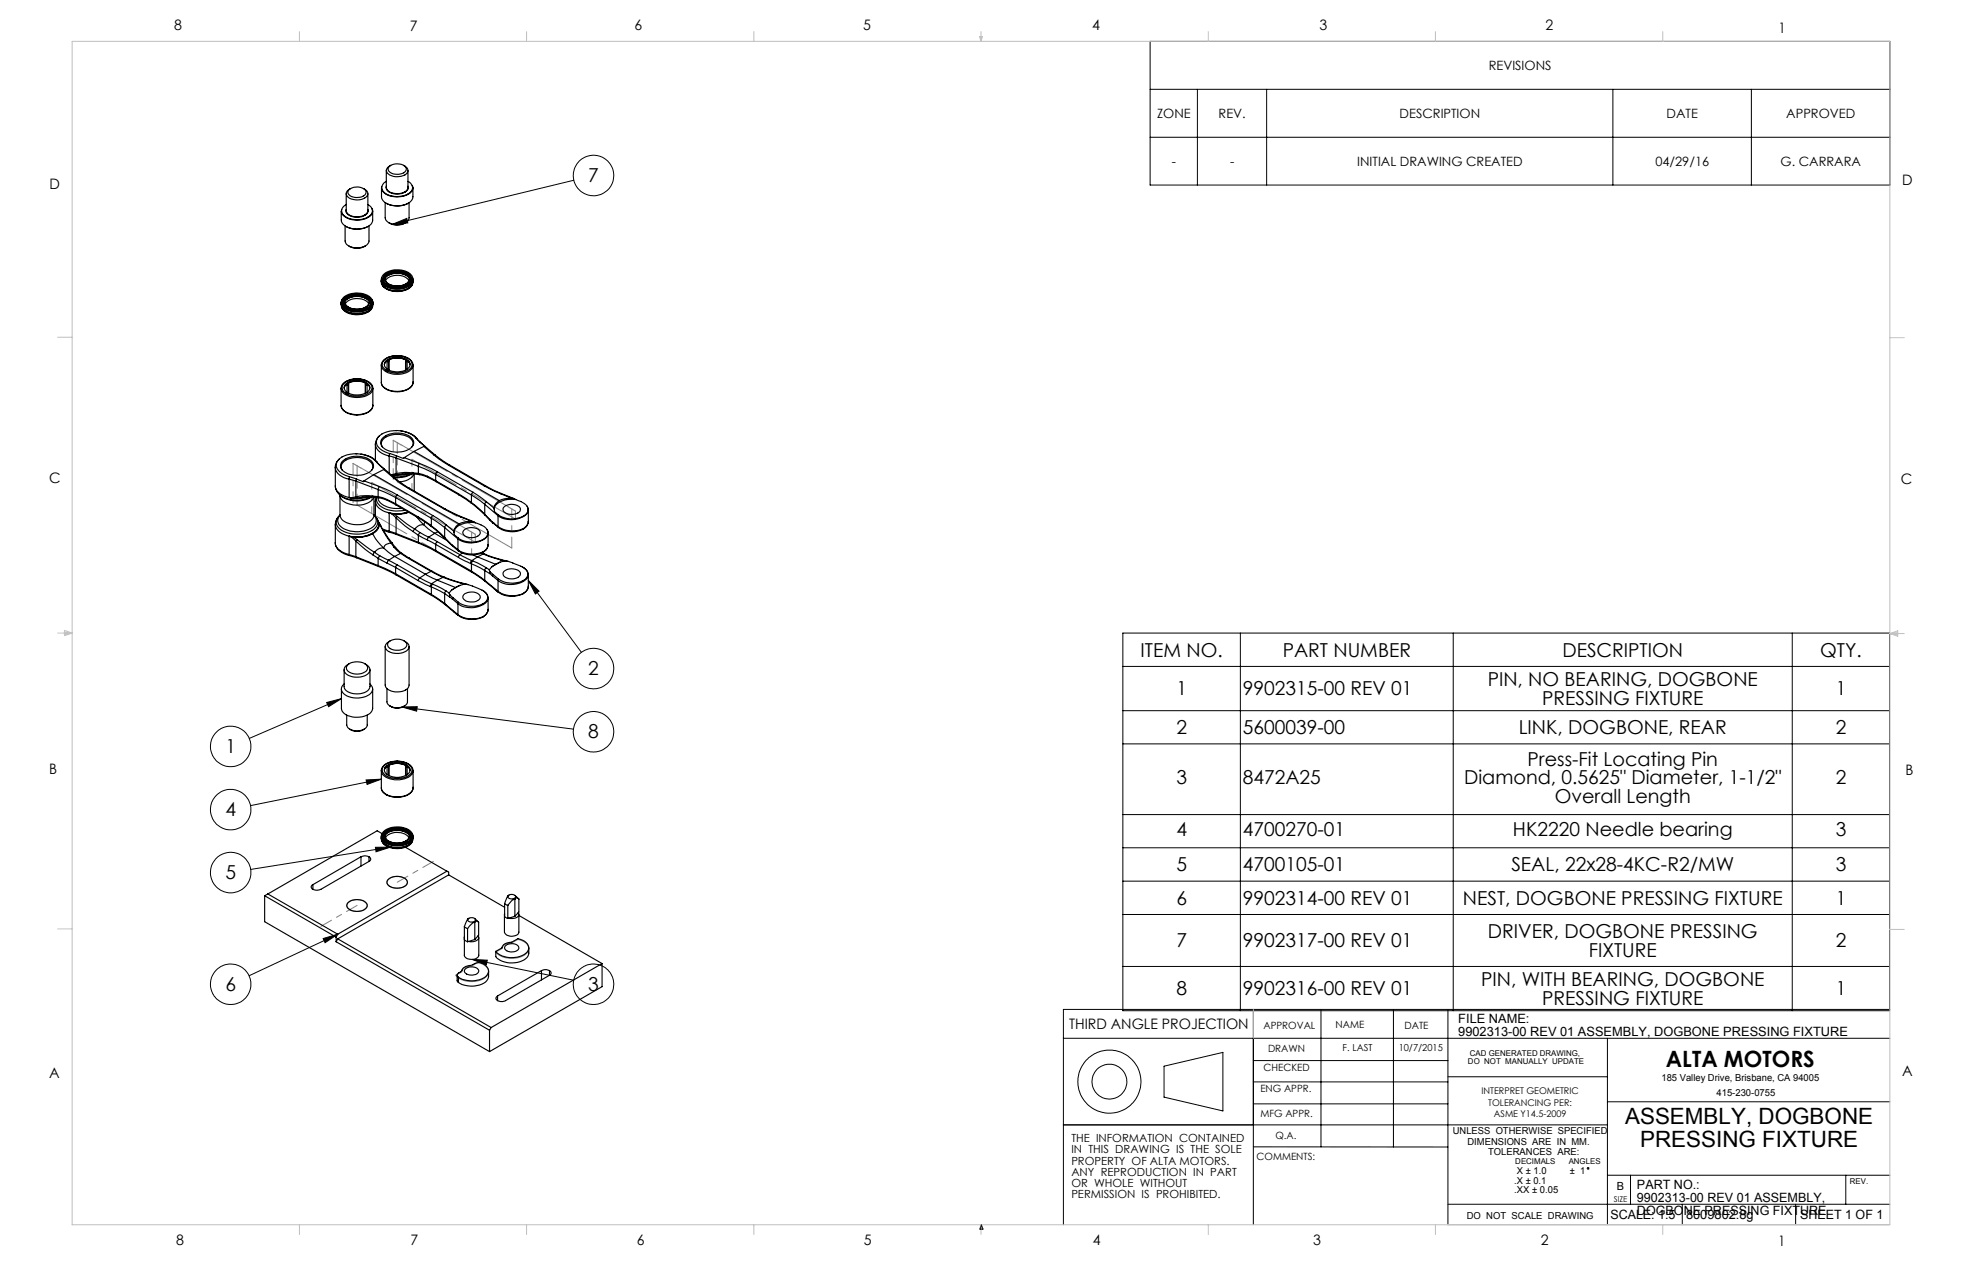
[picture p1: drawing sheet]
<svg xmlns="http://www.w3.org/2000/svg" width="432mm" height="279mm" viewBox="0 0 432 279" stroke-linecap="round" stroke-linejoin="round" font-family="sans-serif">
<g fill="none" stroke="#000" stroke-width=".22">
<path d="M253.1 9.1h162.8v31.6h-162.8zM253.1 19.6h162.8M263.5 19.6v21.1M278.8 19.6v21.1M355 19.6v21.1M385.4 19.6v21.1M126.3 39.7l-39.9 9.6M253.1 30.2h162.8M86.4 49.3l3.1-1.3 .2 1zM116.3 127.7l2.3 2.4-.8 .6zM116.3 127.7l11.7 15.8M247.1 139.3h168.8v83.1h-168.8z"/>
<path d="M273 139.3v83.1M319.8 139.3v83.1M394.4 139.3v83.1M71.9 154.6l3.2-.9-2.8 1.8zM75.1 153.7l-20.2 8.8M88.5 155.5h3.3l-.1 1zM88.5 155.5l37.7 4.9M247.1 156.4h168.8M247.1 146.6h168.8M80.6 171.6l3.3-.2-3.1 1.2zM83.9 171.4l-28.8 5.8M247.1 163.7h168.8"/>
<path d="M247.1 179.2h168.8M82.6 186.4h3.3l-3.1 1zM85.9 186.4l-30.7 4.9M247.1 186.5h168.8M247.1 193.9h168.8M71.1 206.5l3.2-1-2.8 1.9zM74.3 205.5l-19.5 9.2M103.9 211.1l3.3 .1-.2 1zM103.9 211.1l22.4 4.6M247.1 201.2h168.8M247.1 212.6h168.8M234 228.4h181.9"/>
<path d="M256.2 234.6l12.9-3.1v12.9l-12.9-3zM275.8 238h42.9M275.8 233.3h42.9M275.8 222.1v47.3M290.7 222.1v30.2M306.7 222.1v30.2M318.7 222.1v47.4M318.7 236.9h35.1M353.8 228.4v41.1M415.9 222.1h-181.9v47.4M234 247.5h119.8M275.8 252.3h42.9"/>
<path d="M275.8 242.9h42.9M353.8 258.6h62.1M353.8 242.4h62.1M358.8 258.6v6.3M406.2 258.6v6.3M318.7 264.9h97.2M370.2 264.9v4.6M395.2 264.9v4.6"/>
<circle cx="130.6" cy="38.6" r="4.5"/>
<circle cx="130.6" cy="147.1" r="4.5"/>
<circle cx="50.8" cy="178.1" r="4.5"/>
<circle cx="50.8" cy="164.2" r="4.5"/>
<circle cx="130.6" cy="161" r="4.5"/>
<circle cx="50.8" cy="192" r="4.5"/>
<circle cx="50.8" cy="216.5" r="4.5"/>
<circle cx="130.6" cy="216.5" r="4.5"/>
<circle cx="244.1" cy="238" r="3.8"/>
<circle cx="244.2" cy="238" r="6.9"/>
<circle cx="349.5" cy="257" r=".19"/>
</g>
<path d="M86.5 96.9l1.8 1M77.7 102l1.7 1M103 116.6l1.6 .9M111.8 111.5l1.6 .9M76.5 198.7a2.95 2.95 0 0 1 4.3 .3 1.6 1.6 0 0 1-1.9 1.5 2.16 2.16 0 0 1-2.6-1.3zM85.3 193.6a3.1 3.1 0 0 1 4.3 .1 1.32 1.32 0 0 1-1.5 1.6 2.47 2.47 0 0 1-2.9-1.1zM100.3 214.6l1.4-.8a1.81 1.81 0 0 1 2.1-1.3l1.4-.8a2.52 2.52 0 0 1 2.3 2.2 3.1 3.1 0 0 1-3.3 2 4.6 4.6 0 0 1-3.9-1.3zM109.1 209.4l1.4-.7a1.87 1.87 0 0 1 2.1-1.3l1.4-.7a2.53 2.53 0 0 1 2.4 2.1 3.4 3.4 0 0 1-3.9 2 4.4 4.4 0 0 1-3.4-1.4z" fill="none" stroke="#808080" stroke-width=".25"/>
<g fill="none" stroke="#c0c0c0" stroke-width=".22">
<path d="M15.9 9.1h400v260.4h-400zM65.9 6.9v2.2M115.9 6.9v2.2M165.9 6.9v2.2M215.6 8h.6l-.3 1.1zM215.7 8l.2 1.1M215.9 6.9v2.2M216 8l-.1 1.1M265.9 6.9v2.2M315.9 6.9v2.2M365.9 6.9v2.2M12.7 74.2h3.2"/>
<path d="M415.9 74.3h3.2M12.7 139.3h3.2M14.2 139.1l1.7 .2M14.2 138.7l1.7 .6-1.7 .5zM15.9 139.3l-1.7 .3M415.9 139.4h3.2M415.9 139.4l1.8-.6v1.2zM415.9 139.4l1.8 .3M417.7 139.2l-1.8 .2M12.7 204.4h3.2M415.9 204.5h3.2M275.8 222.1v6.3"/>
<path d="M65.9 269.5v2.1M115.9 269.5v2.1M165.9 269.5v2.1M215.9 269.5v2.1M215.9 269.5l.3 .8h-.6zM265.9 269.5v2.1M315.9 269.5v2.1M365.9 269.5v2.1"/>
</g>
<path d="M216 269.5l.3 .9h-.6z" fill="none" stroke="#00f" stroke-width=".25"/>
<path d="M86.5 96.8v8.7M77.7 101.9v8.7M78.6 111.1v-8.6M87.4 106v-8.6M103.8 125.7v-8.7M112.6 120.6v-8.7" fill="none" stroke="#808080" stroke-width=".22" stroke-dasharray="15.2 1.3 1.3 1.3" stroke-dashoffset="12.8"/>
<path d="M103.8 125.7l-25.2-14.6M112.6 120.6l-25.2-14.6" fill="none" stroke="#808080" stroke-width=".22" stroke-dasharray="15.2 1.3 1.3 1.3" stroke-dashoffset="2.6"/>
<path d="M104.6 117.5v1.8M113.4 112.4v1.8" fill="none" stroke="#808080" stroke-width=".22" stroke-dasharray="15.2 1.3 1.3 1.3"/>
<path d="M104.6 119.3l-22.8-13.2M113.4 114.2l-22.7-13.2" fill="none" stroke="#808080" stroke-width=".22" stroke-dasharray="15.2 1.3 1.3 1.3" stroke-dashoffset="4"/>
<path d="M81.8 106.1v6.9M90.7 101v6.9" fill="none" stroke="#808080" stroke-width=".22" stroke-dasharray="15.2 1.3 1.3 1.3" stroke-dashoffset="13.7"/>
<path d="M103 116.6l-23.5-13.6M111.8 111.5l-23.5-13.6" fill="none" stroke="#808080" stroke-width=".22" stroke-dasharray="15.2 1.3 1.3 1.3" stroke-dashoffset="3.6"/>
<path d="M87.4 194.1l8-4.6M70.6 203.8l8-4.6" fill="none" stroke="#808080" stroke-width=".22" stroke-dasharray="15.2 1.3 1.3 1.3" stroke-dashoffset="12.6"/>
<path d="M86.4 49.3l3.1-1.3 .2 1zM116.3 127.7l2.3 2.4-.8 .6zM88.5 155.5h3.3l-.1 1zM103.9 211.1l3.3 .1-.2 1zM82.6 186.4h3.3l-3.1 1zM80.6 171.6l3.3-.2-3.1 1.2zM71.9 154.6l3.2-.9-2.8 1.8zM71.1 206.5l3.2-1-2.8 1.9z" fill="#000"/>
<g fill="none" stroke="#000" stroke-width=".25">
<path d="M85 37.5v3.7a1.9 1.9 0 0 0 2 1.4 2.19 2.19 0 0 0 2.8-1.4v-3.7M85 39.9a1.45 1.45 0 0 0-1 1.3 1.45 1.45 0 0 0 .9 1.4 5 5 0 0 0 5.6-.4 1.41 1.41 0 0 0-.7-2.3M85.7 36.6a2.77 2.77 0 0 1 3.7 .3 1.35 1.35 0 0 1-1.7 1.4 2 2 0 0 1-2.3-1zM86 36.4a1.15 1.15 0 0 0-1 1.2 1.15 1.15 0 0 0 1.2 1.1 2.99 2.99 0 0 0 3.5-.9l-.1-.8-.8-.6M75.1 46.4a2.73 2.73 0 0 0 2.9 2 3.7 3.7 0 0 0 4-1.7v-.3v2a2.45 2.45 0 0 1-2.3 1.9 4.5 4.5 0 0 1-4.4-1.3l-.2-.6zM76 49.7v3.3a2.1 2.1 0 0 0 2.2 1.5h1l1.2-.4M76.1 49.8a5.2 5.2 0 0 0 4.9 0M76.2 42.6v3.7a2.28 2.28 0 0 0 2.9 1.4 1.79 1.79 0 0 0 1.9-1.4v-3.7M76.2 45a1.45 1.45 0 0 0-1 1.3 1.45 1.45 0 0 0 .9 1.4 4.6 4.6 0 0 0 5.7-.7 1.43 1.43 0 0 0-.8-2M76.2 46.1a1.42 1.42 0 0 0 1.5 1.6 2.9 2.9 0 0 0 3.3-1v-.6M76.7 54.1a3.5 3.5 0 0 0 3.7 0M76.9 41.7a2.68 2.68 0 0 1 3.6 .3 1.31 1.31 0 0 1-1.6 1.4 1.94 1.94 0 0 1-2.3-1z"/>
<path d="M77.2 41.5a1.15 1.15 0 0 0-1 1.2 1.15 1.15 0 0 0 1.1 1.1 2.95 2.95 0 0 0 3.6-.9 1.13 1.13 0 0 0-.9-1.4M81.2 49.7v3.4l-.2 .5-.6 .5M81.9 45.9l.1 .5M84 41.3a2.66 2.66 0 0 0 2.9 2 3.8 3.8 0 0 0 3.9-1.7l.1-.3v2a2.46 2.46 0 0 1-2.4 1.9 4.2 4.2 0 0 1-4.4-1.3l-.1-.6zM84.8 44.6v3.3a2.62 2.62 0 0 0 3.2 1.5l1.3-.4M85 44.7a5.5 5.5 0 0 0 4.9 0M85 41a1.49 1.49 0 0 0 1.6 1.6 2.62 2.62 0 0 0 3.3-1.3l-.1-.3M85.5 49a3.5 3.5 0 0 0 3.8 0M90 44.6v3.4a1.27 1.27 0 0 1-.7 1M90.7 40.8l.2 .5M75 66.6a2.66 2.66 0 0 0 3 2.4 3.8 3.8 0 0 0 4.1-1.7v-.7M75.1 66.4a2.1 2.1 0 0 0 2.2 1.9 4.5 4.5 0 0 0 4.5-1.1l.2-.8"/>
<path d="M75.2 67.5a2.89 2.89 0 0 0 2.8 1.7 3.7 3.7 0 0 0 4-1.7M75.2 67.2a2.98 2.98 0 0 0 3.3 1.9 3.4 3.4 0 0 0 3.4-1.7l.1-.2M75.2 66a1.59 1.59 0 0 0 1.3 2.3 4.7 4.7 0 0 0 5.4-1 1.29 1.29 0 0 0 0-1.3M75.4 67.8a4.7 4.7 0 0 0 6.4 0M75.6 65.4a4.9 4.9 0 0 1 6 .1 1.4 1.4 0 0 1-.6 2.3 4.7 4.7 0 0 1-5.8-.8 1.31 1.31 0 0 1 .4-1.6zM76 65.4a4.5 4.5 0 0 1 5.5 .3 1.46 1.46 0 0 1-1.1 2.2 4.5 4.5 0 0 1-4.7-.7 1.17 1.17 0 0 1 .3-1.8zM76 66.9a3.5 3.5 0 0 1 5-.3l.1 .3M76.1 66a4.1 4.1 0 0 1 5 0M76.1 65.7a3.8 3.8 0 0 1 5.1 .2 1.45 1.45 0 0 1-1.4 2 3.5 3.5 0 0 1-3.9-1.1 .97 .97 0 0 1 .2-1.1zM76.2 65.6l-.3 .3a1.09 1.09 0 0 0-.2 1.3M76.3 65.8a3.6 3.6 0 0 1 4.8 .3l.1 .3a2.03 2.03 0 0 1-2.2 1.6 2.97 2.97 0 0 1-3-1.1 1 1 0 0 1 .3-1.1zM77.4 65l-.8 .3-.7 .5-.4 .8"/>
<path d="M79.7 65a2.2 2.2 0 0 1 2 1.6M80.9 65.6l.4 .3a1.07 1.07 0 0 1 .2 1.3M81.1 66.1a4.1 4.1 0 0 0-5.1 0M81.7 66.5a2.69 2.69 0 0 0-3.1-1.8 3.2 3.2 0 0 0-3.1 1.5l.2 .9 1 .8M83.9 61.6a2.11 2.11 0 0 0 1.9 2.2 4.8 4.8 0 0 0 5-1.2l.1-1M84 61.3a1.92 1.92 0 0 0 1.6 1.9 4.8 4.8 0 0 0 5-1l.2-.9M84 61.1a1.72 1.72 0 0 0 1.3 2.2 5.1 5.1 0 0 0 5.3-.8l.3-.9-.1-.5M84 61.5a2.32 2.32 0 0 0 2.1 1.8 4.4 4.4 0 0 0 4.5-1.2l.2-.6M84.1 62.6a4.5 4.5 0 0 0 6.3 .5l.3-.5M84.2 62.8a4.7 4.7 0 0 0 6.4 0M84.3 60.5a4.8 4.8 0 0 1 6.2 0 1.47 1.47 0 0 1-.8 2.3 4.8 4.8 0 0 1-5.5-.7 1.25 1.25 0 0 1 .1-1.6zM84.3 61.4a2.1 2.1 0 0 1 2-1.7 4.3 4.3 0 0 1 3.9 1l.2 .3a1.36 1.36 0 0 1-.8 1.7"/>
<path d="M84.4 79.4a4.6 4.6 0 0 1 6.1 0 1.54 1.54 0 0 1-1.2 2.3 4.3 4.3 0 0 1-5.1-1.1l-.1-.4zM84.5 79.2a4.9 4.9 0 0 1 6.2 .4l.2 .6v3.9a2.74 2.74 0 0 1-3 2 3.7 3.7 0 0 1-3.9-1.7l-.1-4.2zM84.7 79.9a3.9 3.9 0 0 1 5.4 0M84.8 60.3a4.5 4.5 0 0 1 5.5 .3 1.43 1.43 0 0 1-1.1 2.2 4.4 4.4 0 0 1-4.6-.7 1.13 1.13 0 0 1 .2-1.8zM84.8 61a4 4 0 0 1 5.2 0M84.8 61.7a3.4 3.4 0 0 1 5.2 0M84.9 60.7a3.9 3.9 0 0 1 5.1 0 1.37 1.37 0 0 1-1.2 2 3.6 3.6 0 0 1-4-.9 .93 .93 0 0 1 .1-1.1zM84.9 60.9a4.1 4.1 0 0 1 5 0M85.1 60.5l-.5 .5-.1 .9M85.1 79.2a3.8 3.8 0 0 1 5.1 .6 1.6 1.6 0 0 1-1.6 1.9 3.6 3.6 0 0 1-3.9-1.1l-.1-.3a1.15 1.15 0 0 1 .5-1.1zM85.2 79.6l.4-.3v2.1M85.2 79.6v1.6"/>
<path d="M85.2 60.5a3.7 3.7 0 0 1 4.7 .4 1.45 1.45 0 0 1-1.4 1.9 3.1 3.1 0 0 1-3.7-1.2 1.06 1.06 0 0 1 .4-1.1zM85.5 79.4l-.2 .1M85.5 79.4l-.3 .2M85.7 60.1l-1 .6-.4 .8M89.2 60.1l1 .7 .3 .7M89.3 79.3v2.1M89.5 79.5l-.2-.1 .3 .2M89.6 79.6l-.3-.3v2.1M89.6 79.6v1.6M89.7 60.5l.6 .7v.7M75.1 85.4a2.46 2.46 0 0 0 2.4 1.9 4.4 4.4 0 0 0 4.4-1.2l.2-.7M75.5 84.5a4.5 4.5 0 0 1 6.1 0 1.35 1.35 0 0 1-.7 2.1 4.7 4.7 0 0 1-5.4-.6 1.29 1.29 0 0 1 0-1.5z"/>
<path d="M75.6 84.3a4.8 4.8 0 0 1 6.2 .4l.3 .6v3.9a2.43 2.43 0 0 1-2.4 1.9 4.5 4.5 0 0 1-4.5-1.3l-.1-.6v-3.9l.1-.6zM75.7 85.4a2.29 2.29 0 0 1 2.6-1.6 2.76 2.76 0 0 1 3.1 1.6M75.8 85a3.8 3.8 0 0 1 5.5 0M76.2 86.5h.3v.1h-.3zM76.2 86.5h.1M76.2 86.6h.1M76.2 86.6h.2M76.2 86.5h.3M76.2 86.5l.1 .1M76.2 84.3a4 4 0 0 1 4.9 .3 1.28 1.28 0 0 1-.9 2 4 4 0 0 1-4.2-.6 1.09 1.09 0 0 1 .2-1.7zM76.3 86.5h.1M76.3 86.6h.1"/>
<path d="M76.3 86.5v.1M76.3 86.5h-.1M76.3 86.5l-.1 .1M76.3 86.5l.1 .1M76.4 86.3v-1.7l.3-.2v2.1M76.4 86.6h.1M76.4 86.5h.1M76.4 86.5v.1M76.4 86.5l-.1 .1M76.5 86.5h.1M76.7 84.5l-.3 .1M76.7 84.5l-.3 .2"/>
<path d="M76.7 84.5v2M78.3 99.8h.2M79.4 99.9a5.3 5.3 0 0 1 3.6 1.8M80.4 84.5l.4 .2M80.4 84.5v2M80.5 84.5l.2 .1M80.5 84.5h-.1M80.8 86.3v-1.7l-.4-.2v2.1M82.1 89.1a2.69 2.69 0 0 1-3 2.2 3.8 3.8 0 0 1-3.9-1.6l-.1-.4M82.6 97.7a2.87 2.87 0 0 0 2.5 2.5l.6 .1M83.5 95.9l-.6 .7-.2 .8-.1 3.8M83.9 80.3a2.53 2.53 0 0 0 2.4 2 4.5 4.5 0 0 0 4.4-1.3l.2-.7"/>
<path d="M84.2 96.4a5.3 5.3 0 0 1 6.4-.1 1.53 1.53 0 0 1 .4 1.6 1.53 1.53 0 0 1-1.2 1.1 5.4 5.4 0 0 1-5.7-.7l-.3-.7a1.27 1.27 0 0 1 .4-1.2zM84.2 98.3a1.46 1.46 0 0 1 .7-2.2 5 5 0 0 1 5.6 .6 1.26 1.26 0 0 1 .2 1.6M84.6 80.3a2.61 2.61 0 0 1 3.1-1.6 2.43 2.43 0 0 1 2.5 1.6M85 81.6h.1M85 81.6v-.2h.3v.2M85 81.6h.3M85.1 81.4h.1M85.1 81.5h.1M85.1 81.4v.1M85.1 81.5h.2M85.1 81.4h.2M85.2 81.4h.1"/>
<path d="M85.2 81.5h.1M85.2 81.4v.1M85.2 81.4l-.1 .1M85.3 81.4h.1M85.3 81.5h-.1M85.3 81.4l-.1 .1M85.3 81.5h.1M85.3 81.6h.1M85.8 99.8l1.5 .5M85.8 99.8l-.1 .5M87.1 94.7h.2M88.2 94.8a5.4 5.4 0 0 1 3.6 1.8"/>
<path d="M90.9 84a2.68 2.68 0 0 1-2.7 2.1 4.3 4.3 0 0 1-4.2-1.5l-.1-.4M91.1 99.3l-2.1 1.4M91.1 99.3l18.8 10.8M91.6 96.4a6.5 6.5 0 0 0-8.1-.5 1.9 1.9 0 0 0 .7 3.2l1.6 .7M91.6 96.4l.9 .9M91.6 96.4l.2 .2M91.8 96.6l.8 .8M92.5 97.3l1 .9h-.2M92.5 97.3l.1 .1M92.6 97.4l3.2 2.8M93.3 98.2l-2.2 1.1M93.3 98.2l2.2 1.9"/>
<path d="M73.8 106.9l.3 1.2 .7 .8M73.8 119.4a2.84 2.84 0 0 0 2.3 2.6l.8 .2M73.8 106.9a2.56 2.56 0 0 0 2 2.2l1.8 .5M73.8 102.8a2.84 2.84 0 0 0 2.4 2.5l.6 .1M73.8 115.4a2.57 2.57 0 0 0 2 2.2 6.8 6.8 0 0 0 7.1-1l.4-.7 .1-.5M73.8 115.4v4.1a2.79 2.79 0 0 0 2.4 2.3l.6 .2M73.8 102.8v4.1M74.7 101l-.6 .7-.3 1.1M74.7 113.5l-.6 .7-.3 1.2M74.8 113.3v.1M74.8 108.9l-.1-.1 .3 .3M74.8 108.9a7 7 0 0 0 6.9 .5"/>
<path d="M74.8 113.3a2.48 2.48 0 0 0 2.5 2 4.5 4.5 0 0 0 4.9-1.5l.1-.5M74.8 113.3l-.1 .2M75 109v.1M75 109.1a6.3 6.3 0 0 0 6.8 .3M75.3 103.4a1.46 1.46 0 0 1 .8-2.2 4.9 4.9 0 0 1 5.8 .9l.2 .6-.3 .7M75.4 101.5a5 5 0 0 1 6.6 .2 1.75 1.75 0 0 1-1.5 2.5 4.9 4.9 0 0 1-5.4-1.1l-.2-.7zM76.8 105.4l1.5 .4M76.8 105.4v4l.5 .1M76.8 118l.5 .1M76.8 118v4M76.9 104.9l1.6 .5M76.9 104.9l-.1 .5"/>
<path d="M77.3 109.5l.6 .2M77.3 118.1l.6 .1M77.3 118.1l1 .9M77.9 118.2l.7 .5M78.3 109.3l.3 .2M78.3 109.3l-1 .2M78.3 119l2 1.8 1.8 1.3M78.3 105.8l4.9 1.9M78.3 105.8v3.5M78.3 119v3.5M78.5 105.4l-.2 .4M78.5 105.4l1.4 .6 .2-.2"/>
<path d="M78.6 109.5l2.3-.2 1.4 .1a4.6 4.6 0 0 1-5.6 1.4l-1.2-.6-.5-.6-.2-.6v4.3M78.6 118.7l3.8 2.8M78.6 118.7l-.3 .3M78.6 109.5l-.7 .2M80.1 105.8l3.4 1.2M81 109.3l-1.4 .3-1.7 .1M82 117.4a7.7 7.7 0 0 1-4.1 .8M82 117.4l.7 1.1 1.7 2M82.1 109.1a10.3 10.3 0 0 0-3.8 .2M82.1 109.1l.2 .3v3.9M82.1 109.1l1.1 .2M82.3 104.4l-2.2 1.4"/>
<path d="M82.3 104.4l18.7 10.9M82.3 109.4l1.1 .1M82.3 113.3a1.83 1.83 0 0 1-.7 3 6.3 6.3 0 0 1-6.7-.6l-.3-.3a1.61 1.61 0 0 1 .2-2M82.3 113.3a1.89 1.89 0 0 1 .8 1.9 1.89 1.89 0 0 1-1.3 1.5 6.7 6.7 0 0 1-7.4-.7 1.75 1.75 0 0 1 .3-2.5M82.4 113.4l.8 1.1 .2 .9M82.6 110.3a3.2 3.2 0 0 0 3.2 2.6l1.9 .1 2.2-.4M82.6 110.3v3.4M82.8 101.5a6.5 6.5 0 0 0-8.1-.5 1.79 1.79 0 0 0 .2 2.9l1.1 .7 .9 .3M82.8 101.5l.8 .9M82.8 101.5l.2 .2M82.8 109.4l-.2 .9M82.9 109.4a2.14 2.14 0 0 0 1.5 2.4 7.1 7.1 0 0 0 4.7 .4"/>
<path d="M83 101.7l.7 .7M83.1 109.5a2.7 2.7 0 0 0 2.3 2.1l1.1 .2h1.9M83.2 107.7l3.9 1.8M83.2 109.3l2 .6M83.2 114.7l.2 .3M83.2 109.3l.2 .2M83.2 107.7v1.6M83.4 115.4h.1M83.4 115.4a2.74 2.74 0 0 1-2.2 2.3l-1.8 .4-2.6-.1M83.4 114.9l.5 .9M83.4 109.5l1.9 .6M83.4 115a2.24 2.24 0 0 1-1.4 2.4"/>
<path d="M83.4 115l.4 .7M83.5 107l3.9 1.9M83.5 107l-.3 .7M83.6 102.4l1 .9h-.1M83.6 102.4h.1M83.7 102.4l3.3 2.8M83.8 115.7l2.2 3.7M83.8 115.7h.1M83.8 115.8l2.5 3.7M84.1 116.3l1.6 .6M84.3 116.6l1.4 .5M84.5 103.3l-2.2 1.1"/>
<path d="M84.5 103.3l2.2 1.9M85.2 109.9l1.9 .9M85.2 109.9l.1 .2M85.3 110.1l1.9 1M85.7 100.3l1.5 .5M85.7 112.9l.4 .1M85.7 116.9l1.5 .5M85.7 116.9v.2M85.7 100.3v3.8M85.7 112.9v4M85.7 117.1l1.5 .5M86 104.4l.1 .1"/>
<path d="M86 119.4l-.4 .2a1.33 1.33 0 0 0-1.2 .9M86 119.4l.7 1M86 119.4h.1M86 119.4l.3 .1M86.1 104.5l.6 .1M86.1 113l.6 .1M86.1 113l1.1 .9M86.3 119.5l1.1 1.3 1 .9M86.7 105.2l3.2 2.3M86.7 105.2h.3M86.7 113.1l.8 .5M87 105.2l3.1 2.2"/>
<path d="M87.1 110.8l.1 .3M87.1 109.5l7.8 4.5M87.1 110.8l4.9 2.9M87.1 109.5v1.3M87.2 104.2l.3 .2M87.2 104.2l-1.1 .3M87.2 113.9l1.9 1.8 1.8 1.2M87.2 117.4v.2M87.2 111.1l4.9 2.9M87.2 100.8l4.9 1.8M87.2 100.8v3.4M87.2 113.9v3.5"/>
<path d="M87.2 117.4l4.9 1.9M87.2 117.6l5 1.9M87.3 100.3l-.1 .5M87.3 100.3l1.5 .6 .2-.2M87.4 108.9l-.3 .6M87.4 108.9l7.8 4.5M87.5 113.6l2 1.7 1.8 1.1M87.5 113.6l-.3 .3M87.5 104.4l-.8 .2M89 100.7l3.3 1.3M89.8 104.2l-1.4 .3-1.7 .1M89.9 112.7l-2.3 .4-1.9-.2"/>
<path d="M89.9 107.5l7.9 4.5M90 112.7l-2.2 .4h-1.1M90.1 107.4l-.2 .1M90.1 107.4l7.9 4.6M90.5 104.2a7.3 7.3 0 0 1-3.9 .7M90.6 104.2a5.9 5.9 0 0 1-3.8 .9M90.9 104l.3 .3 1.7 .2 1.3 .5M90.9 104a10.2 10.2 0 0 0-3.7 .2M90.9 104l1.2 .1M90.9 116.9l1.2 .9M91.1 104.3a3.4 3.4 0 0 1-3.2 1.7M91.1 104.3l-2.2-.1-1.4 .2"/>
<path d="M91.2 104.3v3.7M91.3 116.4h.1M91.3 116.4l1.1 .8M91.3 116.4l-.4 .5M91.7 113.7l1.5 1.7M92 113.7l2.7 1.8M92 113.7l.1 .3M92.1 102.6l3.8 1.8M92.1 104.1l2 .7M92.1 117.8l2 1M92.1 119.3l3.8 1.8M92.1 104.1l.2 .3"/>
<path d="M92.1 119.3l.1 .2M92.1 102.6v1.5M92.1 117.8v1.5M92.1 114l2.7 1.7M92.2 119.5l3.8 1.9M92.3 102l3.9 1.8M92.3 102l-.2 .6M92.4 117.2l1.9 1M92.4 117.2l-.3 .6M93.2 115.4h-.1a2.09 2.09 0 0 0-1.8 1M93.2 115.4l1 .9 1.5 1M93.6 114.9l-.4 .5"/>
<path d="M94.1 104.8l.1 .2 1.8 1M94.1 104.8l1.8 1M94.1 118.8l1.8 1M94.3 118.2l1.9 1M94.3 118.2l-.2 .6M94.7 115.5l.1 .2M94.7 115.5l.2 .2M94.8 115.7l.2 .2M94.9 114l3 2.1M94.9 115.7l3 2.6M94.9 115.7l.1 .2M94.9 114v1.7"/>
<path d="M95 115.9l2.9 2.5M95.2 113.4l3 2.1M95.2 113.4l-.3 .6M95.5 100.1l3.2 2.2M95.5 100.1l.3 .1M95.7 117.3l-1.4 .9M95.7 117.3l2.6 1.6M95.8 100.2l3.2 2.1M95.9 105.8l.1 .2M95.9 104.4l7.9 4.5M95.9 105.8l5 2.8M95.9 104.4v1.4"/>
<path d="M95.9 119.8v1.3M95.9 119.8l5 2.8M96 106l5 2.9M96.2 103.8l-.3 .6M96.2 119.2l-.3 .6M96.2 103.8l7.9 4.5M96.2 119.2l5 2.8M96.4 117l-.7 .3M97.8 112l3.5 1.7M97.8 112h.2M97.9 118.3v.1M97.9 116.1l2.9 2.5"/>
<path d="M97.9 118.3l1 1M97.9 116.1v2.2M97.9 118.4l1.1 1.2M98 112l3.5 1.7M98.2 115.5l-.3 .3v.3M98.2 115.5l1.7 1.4M98.7 102.3l7.9 4.6M98.9 119.3l.7 .6M98.9 119.3l.1 .3M99 102.3h-.3M99 102.3l7.8 4.6M99 119.6l.6 .6"/>
<path d="M99.6 119.9v.3M99.6 119.9l1.2 1M99.9 116.9l.1 .8 .8 .7M100.8 118.6a5.2 5.2 0 0 0 5.6 .1M100.8 118.6v2.3M100.8 118.4a5.6 5.6 0 0 0 5.6 .3M100.8 118.4v.2M100.9 108.6l2.7 1.8M100.9 108.6l.1 .3M101 108.9l2.6 1.7M101 115.3l-.7 .6-.4 1M101.3 113.7l2.5 1"/>
<path d="M101.5 113.7h-.2M101.5 113.7l2.9 1.1M102.1 116.7a2.61 2.61 0 0 1 3.5 .1 1.08 1.08 0 0 1-1.1 1.4 2.08 2.08 0 0 1-2.7-1zM103.6 110.4v.2M103.6 110.4l.2 .2M103.6 110.6l.2 .1M103.8 108.9l2.9 2M103.8 110.6l2.9 2.5M103.8 114.7l.8 .3M103.8 114.7l-1.2 .1-1.6 .5M103.8 110.6v.1M103.8 108.9v1.7"/>
<path d="M103.8 110.7l3 2.6M104.1 108.3l3 2.1M104.1 108.3l-.3 .6M104.6 115l.6 .2a2.46 2.46 0 0 1 2.2 2 1.72 1.72 0 0 1-1 1.5M104.6 115a4.6 4.6 0 0 0-4.6 1.6l-.1 .6M106.4 118.7h.1M106.6 106.9l3.6 1.7M106.7 113.1l.1 .2M106.7 110.9l2.9 2.6M106.7 113.1l1.1 1.2M106.7 110.9v2.2M106.8 113.3l1 1.1"/>
<path d="M106.8 106.9l3.5 1.7M106.8 106.9h-.2M107.1 110.4l-.4 .5M107.1 110.4l1.7 1.4M107.2 116.5l.2 .8M107.4 119.8l-.3 1.1-.8 .6M107.4 119.8l-.4 1-.6 .6M107.4 117.3l-.4 .9-.6 .5M107.4 117.3v2.5M107.8 114.3l.6 .5M107.8 114.3v.1M107.8 114.4l.7 .6"/>
<path d="M108.4 114.8l.1 .2M108.4 114.8l1.2 1.1M108.5 115h.1M108.5 115l1.2 1.1M108.8 111.8v.8l.8 .6M109.6 113.5a5.4 5.4 0 0 0 5.6 .1M109.6 115.9a5.9 5.9 0 0 0 5.6 .4M109.6 115.9l.1 .2M109.6 113.5v2.4M109.6 113.2a5.4 5.4 0 0 0 5.6 .4M109.6 113.2v.3M109.7 116.1a5.5 5.5 0 0 0 5.5 .3"/>
<path d="M109.7 116.1h.1M109.9 110.1l-.4 .3a1.77 1.77 0 0 0-.7 1.4M110.2 108.6l2.4 1M110.3 108.6h-.1M110.3 108.6l2.9 1.1M110.9 111.6a2.61 2.61 0 0 1 3.6 .2 1.3 1.3 0 0 1-1.6 1.4 1.81 1.81 0 0 1-2.2-1.2zM112.6 109.6l.9 .3M112.6 109.6l-1.8 .2-.9 .3M113.5 109.9l.6 .2a2.3 2.3 0 0 1 2.1 2.3l-.4 .7-.6 .5M113.5 109.9a4.5 4.5 0 0 0-4.6 1.6l-.1 .6M115.2 113.6h.1M115.2 116.3v.1"/>
<path d="M115.8 115.8l-.6 .6M116 111.4l.3 .8v2.5M116.3 114.7l-.4 1.2M116.3 114.7l-.4 1-.7 .6M116.3 112.2l-.4 .9-.7 .5M76.8 122l1.5 .5M76.8 122l.1 .2M76.9 122.2l1.5 .5M78.3 122.5l.1 .2M78.3 122.5l4.9 1.9M78.4 122.7l4.9 1.9M82.1 122.1l1.1 .7"/>
<path d="M82.4 121.5h.1M82.4 121.5l1.2 .8M82.4 121.5l-.3 .6M83.2 122.8l2 1.1M83.2 124.4l3.9 1.8M83.2 124.4l.1 .2M83.2 122.8v1.6M83.3 124.6l3.9 1.9M83.6 122.3l1.9 1M83.6 122.3l-.4 .5M84.4 120.5h-.2a2.18 2.18 0 0 0-1.8 1M84.4 120.5l2.5 1.9"/>
<path d="M85.2 123.9l1.9 .9M85.5 123.3l1.9 .9M85.5 123.3l-.3 .6M86.7 120.4l1.5 1.3M86.7 120.4l.3 .1M86.9 122.4l-1.4 .9M86.9 122.4l6.7 3.9M87.1 126.2l.1 .3M87.1 124.8v1.4M87.1 124.8l4.9 2.9M87.1 126.2l7.8 4.6M87.2 126.5l7.8 4.5"/>
<path d="M87.4 124.2l-.3 .6M87.4 124.2l5 2.9M88.2 121.7l1.7 1.1M88.2 121.7h.2M88.2 121.7l-1.3 .7M88.4 121.7l1.7 1.1M89.9 122.8l5 2.9M90.1 122.8h-.2M90.1 122.8l5 2.9M92 127.7l2.7 1.3M92.4 127.1l-.4 .6M92.4 127.1l2.6 1.3"/>
<path d="M93.6 126.3l2.6 1.3M93.6 126.3l-1.2 .8M94.7 129l.2 .1M94.9 125.7l2.6 1.3M94.9 125.7h.2M94.9 125.7l-1.3 .6M94.9 129.1l3 1.5M94.9 130.8l3 2M94.9 130.8l.1 .2M94.9 129.1v1.7M95 128.4l-.3 .6M95 128.4l.2 .1"/>
<path d="M95 131l2.9 2M95.1 125.7l2.6 1.3M95.2 128.5l3 1.5M95.2 128.5l-.3 .6M95.9 121.1l.1 .3M95.9 121.1l7.9 4.6M96 121.4l7.9 4.5M96.2 127.6l-1.2 .8M96.2 127.6l4.1 1.7M97.5 127l-1.3 .6M97.5 127l.2 .1M97.7 127.1l3.6 1.1"/>
<path d="M97.7 127h-.2M97.7 127h.2M97.9 132.8v.2M97.9 130.6v2.2M97.9 130.6l1 .7M97.9 132.8l2.9 2.4M97.9 127l3.5 1.2M97.9 133h.1M97.9 133l2.9 2.4M97.9 127l-.2 .1M98.2 130l-.3 .6M98.2 130l.6 .5"/>
<path d="M98.8 130.5l.3 .4M98.9 131.3l.7 .5M99.1 130.9l.6 .6M99.1 130.9l-.2 .4M99.3 129.9l-.5 .6M99.6 131.8l1.2 1M99.6 120.2l1.3 1M99.6 120.2h.1M99.7 131.5l1.2 1M99.7 131.5l-.1 .3M100.2 134.9l.3 .2M100.3 129.3l-1 .6"/>
<path d="M100.8 120.9a5.7 5.7 0 0 0 5.6 .5M100.8 132.8a5.3 5.3 0 0 0 5.6 .2M100.8 135.2a5.8 5.8 0 0 0 5.6 .4M100.8 135.2v.2M100.8 120.9l.1 .3M100.8 132.8v2.4M100.8 135.4a5.5 5.5 0 0 0 5.6 .3M100.9 121.2a5.3 5.3 0 0 0 5.4 .3M100.9 122.6l2.7 1.4M100.9 132.5a5.3 5.3 0 0 0 5.4 .3M100.9 132.5l-.1 .3M101.2 122l-.3 .6"/>
<path d="M101.2 122l2.7 1.3M101.2 128.8l-1.9 1.1M101.2 128.8l-.9 .5M101.3 128.2l.9 .3M101.4 128.2h-.1M101.4 128.2l1.6 .4M101.8 121.7l-.6 .3M102.1 130.8a2.41 2.41 0 0 1 3.6 .5 1.7 1.7 0 0 1-2.1 1.1 1.38 1.38 0 0 1-1.7-1.3zM102.2 128.5l.8 .1M102.2 128.5l-1 .3M103 128.6l2.2 .8a2.8 2.8 0 0 1 2.1 1.9 1.56 1.56 0 0 1-1 1.5M103.6 124h.2"/>
<path d="M103.8 124l2.9 1.5M103.8 125.7l2.9 2M103.8 125.7l.1 .2M103.8 124v1.7M103.9 125.9l2.9 2M103.9 123.3l-.3 .3v.4M103.9 123.3l.1 .1M104 123.4l3 1.5M104 123.4l-.2 .6M104.1 122.1l1 .4M105.1 122.5l-1.2 .8M105.1 122.5l4 1.6"/>
<path d="M105.9 121.7l.4 .2M106 121.6l.5 .3M106.1 129.8l.4 .2M106.3 132.8l.1 .2M106.3 121.9h.2M106.3 121.9l-1.2 .6M106.3 121.9l.2 .1M106.4 121.4l-.1 .1M106.4 135.6v.1M106.5 130.1l.6 .6 .3 .6v2.8M106.5 122l3.6 1.2M106.5 122h.3"/>
<path d="M106.5 121.9l.3 .1M106.7 127.7l.1 .2M106.7 125.5v2.2M106.7 125.5l1.1 .7M106.7 127.7l2.9 2.4M106.8 122l3.5 1.1M106.8 127.9l2.8 2.4M107 124.9l-.3 .6M107 124.9l.7 .4M107.4 134.1a1.83 1.83 0 0 1-1 1.6M107.4 131.6l-.4 .9-.6 .5M107.4 134.1l-.4 .9-.6 .6"/>
<path d="M107.7 125.3l.2 .5M107.8 126.2l.6 .5M107.9 125.8l.6 .6M107.9 125.8l-.1 .4M108.2 124.7l-.5 .6M108.4 126.7l1.2 1M108.5 126.4l1.2 1M108.5 126.4l-.1 .3M109.1 124.1l-.9 .6M109.1 129.8l.3 .2M109.6 127.7a5.2 5.2 0 0 0 5.6 .2M109.6 130.1a5.7 5.7 0 0 0 5.6 .4"/>
<path d="M109.6 130.1v.2M109.6 127.7v2.4M109.6 130.3a5.5 5.5 0 0 0 5.6 .3M109.7 127.4a5.4 5.4 0 0 0 5.5 .3M109.7 127.4l-.1 .3M110 123.7l-1.8 1M110 123.7l-.9 .4M110.1 123.2l1 .2M110.3 123.1l-.2 .1M110.3 123.1l1.5 .4M110.9 125.7a2.71 2.71 0 0 1 3.6 .2 1.34 1.34 0 0 1-1.6 1.5 1.81 1.81 0 0 1-2.2-1.2zM111.1 123.4l.8 .1"/>
<path d="M111.1 123.4l-1.1 .3M111.9 123.5l2.1 .8a2.78 2.78 0 0 1 2.2 1.9 1.66 1.66 0 0 1-1 1.5M114.9 124.7l.4 .3M115.2 127.7v.2M115.2 130.5v.1M115.4 125l.6 .6 .3 .9M116.3 128.9a1.87 1.87 0 0 1-1.1 1.7M116.3 126.5l-.4 .9-.7 .5M116.3 128.9l-.1 .4a2.06 2.06 0 0 1-1 1.2M116.3 126.5v2.4M75.1 151.6v4.2a2.45 2.45 0 0 0 2.4 1.9 4.3 4.3 0 0 0 4.4-1.3l.1-.6v-4.2M75.7 147.4v3.6a2 2 0 0 0 2.1 1.6 3.1 3.1 0 0 0 3.6-1.4v-3.8"/>
<path d="M75.7 150.5a1.48 1.48 0 0 0-.5 1.5 1.48 1.48 0 0 0 1.1 1.1 4.9 4.9 0 0 0 5.5-.8 1.32 1.32 0 0 0-.4-1.8M76.3 157.3v2.2a2.42 2.42 0 0 0 3.1 1.2l1-.5 .4-.5v-2.4M76.6 146.2a3.3 3.3 0 0 1 4.2 .2 1.1 1.1 0 0 1-.9 1.7 2.96 2.96 0 0 1-3.6-.9 .93 .93 0 0 1 .3-1zM76.9 146a1.37 1.37 0 0 0-1.2 1.4 1.37 1.37 0 0 0 1.2 1.3 3.8 3.8 0 0 0 4.4-.9 1.4 1.4 0 0 0-1.1-1.8M84.8 142.2v8.5a2.62 2.62 0 0 0 3.2 1.5 1.89 1.89 0 0 0 2-1.5v-8.5M85.2 151.5v3.2l.6 .6M85.7 141.1a2.69 2.69 0 0 1 3.8 .6 1.71 1.71 0 0 1-2 1.4 1.82 1.82 0 0 1-2.2-1.3zM85.8 155.3a2.76 2.76 0 0 0 3.2 0M85.9 141a1.25 1.25 0 0 0-1 .8 1.25 1.25 0 0 0 .3 1.3 3.6 3.6 0 0 0 4.7-.4 1.25 1.25 0 0 0-1-1.7M89.7 151.5v2.9a2.16 2.16 0 0 1-2.7 1.3l-1.2-.4M77 160.4a2.77 2.77 0 0 0 3.2 0M83.9 169.5a2.46 2.46 0 0 0 2.4 2 4.4 4.4 0 0 0 4.4-1.3l.2-.7"/>
<path d="M84.5 168.4a4.8 4.8 0 0 1 6.2 .4l.2 .6v3.9a2.71 2.71 0 0 1-3 2 3.6 3.6 0 0 1-3.9-1.7l-.1-4.2 .2-.6zM84.6 169.5a2.08 2.08 0 0 1 2.1-1.5 3.6 3.6 0 0 1 3.5 1.2v.3M84.7 169.1a3.8 3.8 0 0 1 5.4 0M84.7 168.3a4.6 4.6 0 0 1 5.8 .3 1.55 1.55 0 0 1-1.2 2.4 4.8 4.8 0 0 1-4.9-.9 1.22 1.22 0 0 1 .3-1.8zM84.8 168.7a3.8 3.8 0 0 1 5.4 .2 1.57 1.57 0 0 1-1.6 2 3.6 3.6 0 0 1-3.9-1.1l-.1-.6zM85 174.8h.1M85 174.8h.2M85.2 168.8l.4-.2v2M85.2 168.8v1.6M85.5 168.6l-.2 .1M85.5 168.6l-.3 .2M89.3 168.6h.1"/>
<path d="M89.3 168.6l.3 .2M89.3 168.6v2M89.3 168.6l.2 .1M89.6 168.8l-.3-.2v2M89.6 168.8v1.6M90.9 173.2a2.69 2.69 0 0 1-3 2.2 3.9 3.9 0 0 1-3.9-1.6l-.1-.4M58.2 197.1v5.7l49.5 28.6M58.2 197.1l15.8 9.1M58.9 196.7l15.4 8.8M58.9 196.7l-.7 .4M68.9 194.6a.53 .53 0 0 0-.4 .5 .53 .53 0 0 0 .4 .6M68.9 194.6v1.1"/>
<path d="M76.7 198.5a2.98 2.98 0 0 1 4.1 .5 1.57 1.57 0 0 1-1.8 1.5 2.29 2.29 0 0 1-2.7-1.3zM79.4 188.5a1.94 1.94 0 0 1 1.8 0M79.4 188.5l-10.5 6.1M79.4 188.5v2M81.2 188.5a.53 .53 0 0 1 .4 .5 .53 .53 0 0 1-.4 .5M81.2 189.5l-10.6 6.2a1.94 1.94 0 0 1-1.7 0M81.2 188.5v1M83.9 184.1a2.17 2.17 0 0 0 1.9 2.2 4.8 4.8 0 0 0 5-1.2l.1-1M84 185a3.5 3.5 0 0 0 3.8 1.7 3.2 3.2 0 0 0 3-1.7M84 183.9v.1M84 184a2.22 2.22 0 0 0 2.1 1.8 4.4 4.4 0 0 0 4.5-1.2l.2-.6M84 184.6a2.86 2.86 0 0 0 3.2 2l1.1-.1 1.4-.4"/>
<path d="M84.1 183.4a1.48 1.48 0 0 0 .8 2.1 5.2 5.2 0 0 0 5.7-.5l.2-.3a1.14 1.14 0 0 0-.1-1.3M84.1 183.4l-1.1-.6-24.1 13.9M84.2 185.3a4.7 4.7 0 0 0 6.4 0M84.5 183.2a4.4 4.4 0 0 1 5.8 0 1.32 1.32 0 0 1-.7 2 4.5 4.5 0 0 1-5.1-.6l-.3-.7zM84.6 182.8a5 5 0 0 1 5.9 .2 1.47 1.47 0 0 1-.8 2.3 4.8 4.8 0 0 1-5.5-.7 1.27 1.27 0 0 1 .4-1.8zM84.8 183.6a4.1 4.1 0 0 1 5.2 0M84.8 184.3a3.4 3.4 0 0 1 5.2 0M84.9 183.5a4.1 4.1 0 0 1 5 0M85 183.3a3.7 3.7 0 0 1 4.9 .2 1.45 1.45 0 0 1-1.4 1.8 3.4 3.4 0 0 1-3.6-.9 .94 .94 0 0 1 .1-1.1zM85 183.1a3.8 3.8 0 0 1 5.1 .3 1.52 1.52 0 0 1-1.6 1.9 3.4 3.4 0 0 1-3.8-1.1 .94 .94 0 0 1 .3-1.1zM85.1 183l-.4 .4a1.07 1.07 0 0 0-.2 1.2M85.5 193.4a2.94 2.94 0 0 1 4.1 .5 1.47 1.47 0 0 1-1.8 1.5 2.22 2.22 0 0 1-2.6-1.3z"/>
<path d="M86.3 182.5a2.2 2.2 0 0 0-2 1.5M88.5 182.5a2.2 2.2 0 0 1 2 1.5M89.3 186.4l9.1 5.3M89.7 183l.4 .3a1.09 1.09 0 0 1 .2 1.3M90.5 183.9a2.3 2.3 0 0 0-2.4-1.7 3.7 3.7 0 0 0-3.7 1.3 1.36 1.36 0 0 0 .9 1.8M90.8 183.9a1.92 1.92 0 0 1-1.6 1.8 4.8 4.8 0 0 1-5-1.1l-.2-.6M98.4 191.7l.3 .2v.6M98.4 191.7l-24.1 13.8M98.7 192.5l12.4 7.1M98.7 192.5l-24.4 14.1M111.1 198.8l.7 .4M111.1 198.8l-.1 6.3a1.89 1.89 0 0 0 3.2 .1v-4"/>
<path d="M111.8 199.2v2.9M111.9 197.1a.93 .93 0 0 1 1.6 .3 1.02 1.02 0 0 1-1.7-.2zM111.9 197l-.8 1.8M113.3 197.8a1.49 1.49 0 0 0-1.1 .8l-.4 .6M113.3 197.8v3.8M113.3 197l.9 .8M114.2 197.8l-.5-.3-.4 .3M114.2 197.8v2.9l-.1 .1M74 206.2v1M74 207.2l33.7 19.5M74.3 206.6l33.8 19.5M74.3 206.6l-.3 .6"/>
<path d="M74.3 205.5l-.3 .7M100.6 214.5v1.3l.3 .3M100.9 215v1.1M101.9 213l.6-.4 1.1-.2a2.78 2.78 0 0 1 3.3 0 1.69 1.69 0 0 1 .5 1.8 1.69 1.69 0 0 1-1.4 1.2 5.6 5.6 0 0 1-5.4-.6v-.4l1-.8zM102.2 203.9l.7 .4M102.2 206.8l.7 .4M102.2 206.1v.3M102.2 203.9v6.2a1.83 1.83 0 0 0 2.8 .6l.4-.6v-3.8M102.3 213.3a2.14 2.14 0 0 1 3 .1 1.27 1.27 0 0 1-1.7 1.1l-1.2-.4a.57 .57 0 0 1-.1-.8zM102.9 204.3v2.9M103 202.1a1.09 1.09 0 0 1 1.6 .3 .96 .96 0 0 1-1.7-.1zM103 202.1l-.8 1.8"/>
<path d="M103.2 207.1l-.3 .1M104.5 202.9a2.07 2.07 0 0 0-1.6 1.4M104.5 202.9v3.8M104.5 206.7l-1.3 .4M104.5 202.1l.8 .8M105.2 205.9a.76 .76 0 0 1-.6 1.1l-1.4 .1M105.2 205.9l-.7 .8M105.3 202.9a.47 .47 0 0 0-.4-.3 .47 .47 0 0 0-.4 .3M105.3 202.9l-.1 3M107.5 213.6v1.2a2.45 2.45 0 0 1-2.5 2 5.6 5.6 0 0 1-4.1-.7M109.1 209.3l1.4-.8a1.87 1.87 0 0 1 2.1-1.2l1.4-.8a2.56 2.56 0 0 1 2.4 2.1 3.3 3.3 0 0 1-3.7 2.1 4.4 4.4 0 0 1-3.6-1.4zM109.5 219.1a.55 .55 0 0 0-.4 .5 .55 .55 0 0 0 .4 .5"/>
<path d="M109.5 219.1v1M111.1 201.6l.7 .5M111.1 201v.3M111.2 208.2a2.06 2.06 0 0 1 3 .2 1.28 1.28 0 0 1-1.7 1l-1.2-.4-.2-.4zM112 202l-.2 .1M113.3 201.6l-1.3 .4M114.1 200.8a.85 .85 0 0 1-.1 .9 .85 .85 0 0 1-.9 .3h-1.1M114.1 200.8l-.8 .8M114.2 201.4l18.3 10.6M116.4 208.5v1.2a2.92 2.92 0 0 1-3.1 2.1 4.9 4.9 0 0 1-4.2-1.3v-1.2M119.2 213.5a1.94 1.94 0 0 1 1.7 0M119.2 213.5l-9.7 5.6"/>
<path d="M119.2 213.5v2.1M120.9 214.6l-9.6 5.5a1.94 1.94 0 0 1-1.8 0M120.9 213.5a.55 .55 0 0 1 .4 .5 .55 .55 0 0 1-.4 .6M120.9 213.5v1.1M132.5 212v5.1l-24.8 14.3M132.5 212l-24.4 14.1M107.7 226.7v4.7M108.1 226.1l-.4 .6"/>
</g>
<g font-size="4.9">
<text x="366.6" y="234.7">ALTA MOTORS</text>
<text x="357.7" y="247.3">ASSEMBLY, DOGBONE</text>
<text x="360.9" y="252.2">PRESSING FIXTURE</text>
</g>
<g font-size="4.2">
<text x="129.5" y="40.1">7</text>
<text x="129.5" y="148.6">2</text>
<text x="251" y="144.5">ITEM NO.</text>
<text x="282.3" y="144.5">PART NUMBER</text>
<text x="343.9" y="144.5">DESCRIPTION</text>
<text x="400.6" y="144.5">QTY.</text>
<text x="258.9" y="153">1</text>
<text x="273.5" y="153">9902315-00 REV 01</text>
<text x="327.4" y="150.9">PIN, NO BEARING, DOGBONE</text>
<text x="339.4" y="155">PRESSING FIXTURE</text>
<text x="404" y="153">1</text>
<text x="258.9" y="161.5">2</text>
<text x="273.5" y="161.5">5600039-00</text>
<text x="334.2" y="161.5">LINK, DOGBONE, REAR</text>
<text x="404" y="161.5">2</text>
<text x="49.6" y="165.7">1</text>
<text x="129.5" y="162.5">8</text>
<text x="258.9" y="172.5">3</text>
<text x="273.5" y="172.5">8472A25</text>
<text x="322.2" y="172.5">Diamond, 0.5625&quot; Diameter, 1-1/2&quot;</text>
<text x="336.2" y="168.4">Press-Fit Locating Pin</text>
<text x="404" y="172.5">2</text>
<text x="49.6" y="179.6">4</text>
<text x="342.2" y="176.6">Overall Length</text>
<text x="258.9" y="184">4</text>
<text x="273.5" y="184">4700270-01</text>
<text x="333" y="184">HK2220 Needle bearing</text>
<text x="404" y="184">3</text>
<text x="258.9" y="191.7">5</text>
<text x="273.5" y="191.7">4700105-01</text>
<text x="332.6" y="191.7">SEAL, 22x28-4KC-R2/MW</text>
<text x="404" y="191.7">3</text>
<text x="49.6" y="193.4">5</text>
<text x="258.9" y="199">6</text>
<text x="273.5" y="199">9902314-00 REV 01</text>
<text x="322" y="199">NEST, DOGBONE PRESSING FIXTURE</text>
<text x="404" y="199">1</text>
<text x="258.9" y="208.4">7</text>
<text x="273.5" y="208.4">9902317-00 REV 01</text>
<text x="327.5" y="206.4">DRIVER, DOGBONE PRESSING</text>
<text x="404" y="208.4">2</text>
<text x="349.7" y="210.5">FIXTURE</text>
<text x="49.6" y="218">6</text>
<text x="129.5" y="218">3</text>
<text x="258.9" y="219">8</text>
<text x="273.5" y="219">9902316-00 REV 01</text>
<text x="326" y="216.9">PIN, WITH BEARING, DOGBONE</text>
<text x="339.4" y="221">PRESSING FIXTURE</text>
<text x="404" y="219">1</text>
</g>
<g font-size="3.2">
<text x="38.3" y="6.7">8</text>
<text x="90.2" y="6.7">7</text>
<text x="139.7" y="6.5">6</text>
<text x="190" y="6.5">5</text>
<text x="240.4" y="6.5">4</text>
<text x="290.4" y="6.7">3</text>
<text x="340.2" y="6.6">2</text>
<text x="391.4" y="7.2">1</text>
<text x="10.9" y="41.6">D</text>
<text x="418.7" y="40.7">D</text>
<text x="10.8" y="106.3">C</text>
<text x="418.4" y="106.4">C</text>
<text x="10.8" y="170.2">B</text>
<text x="419.4" y="170.6">B</text>
<text x="235.3" y="226.5">THIRD ANGLE PROJECTION</text>
<text x="10.8" y="237.2">A</text>
<text x="418.6" y="236.8">A</text>
<text x="38.8" y="273.8">8</text>
<text x="90.4" y="273.8">7</text>
<text x="140.2" y="273.8">6</text>
<text x="190.1" y="273.9">5</text>
<text x="240.5" y="273.8">4</text>
<text x="289" y="273.9">3</text>
<text x="339.1" y="273.8">2</text>
<text x="391.4" y="274.1">1</text>
</g>
<g font-size="2.8">
<text x="327.6" y="15.4">REVISIONS</text>
<text x="254.6" y="26">ZONE</text>
<text x="268.2" y="26">REV.</text>
<text x="308" y="26">DESCRIPTION</text>
<text x="366.8" y="26">DATE</text>
<text x="393.1" y="26">APPROVED</text>
<text x="257.9" y="36.5">-</text>
<text x="270.7" y="36.5">-</text>
<text x="298.7" y="36.5">INITIAL DRAWING CREATED</text>
<text x="364.3" y="36.5">04/29/16</text>
<text x="391.9" y="36.5">G. CARRARA</text>
<text x="320.9" y="225">FILE NAME:</text>
<text x="320.9" y="227.8">9902313-00 REV 01 ASSEMBLY, DOGBONE PRESSING FIXTURE</text>
<text x="360.3" y="261.7">PART NO.:</text>
<text x="354.4" y="268.2">SCALE: 1:5</text>
<text x="360.3" y="264.5">9902313-00 REV 01 ASSEMBLY,</text>
<text x="360.3" y="267.3">DOGBONE PRESSING FIXTURE</text>
<text x="371.1" y="268.2">8009802.8g</text>
<text x="396.2" y="268.2">SHEET 1 OF 1</text>
</g>
<g font-size="2.5">
<text x="235.8" y="251.3">THE INFORMATION CONTAINED</text>
<text x="235.8" y="253.8">IN THIS DRAWING IS THE SOLE</text>
<text x="235.8" y="256.2">PROPERTY OF ALTA MOTORS.</text>
<text x="235.8" y="258.7">ANY REPRODUCTION IN PART</text>
<text x="235.8" y="261.2">OR WHOLE WITHOUT</text>
<text x="235.8" y="263.6">PERMISSION IS PROHIBITED.</text>
<text x="355.8" y="261.8">B</text>
</g>
<g font-size="2.2">
<text x="278.1" y="226.4">APPROVAL</text>
<text x="294" y="226.3">NAME</text>
<text x="309.1" y="226.4">DATE</text>
<text x="279.1" y="231.4">DRAWN</text>
<text x="278.1" y="235.5">CHECKED</text>
<text x="277.4" y="245.8">MFG APPR.</text>
<text x="277.4" y="240.3">ENG APPR.</text>
<text x="280.7" y="250.5">Q.A.</text>
<text x="276.6" y="255.1">COMMENTS:</text>
</g>
<g font-size="2.1">
<text x="295.5" y="231.3">F. LAST</text>
<text x="307.8" y="231.3">10/7/2015</text>
<text x="365.7" y="237.8">185 Valley Drive, Brisbane, CA 94005</text>
<text x="377.8" y="241.2">415-230-0755</text>
<text x="319.7" y="249.6">UNLESS OTHERWISE SPECIFIED</text>
<text x="323" y="251.9">DIMENSIONS ARE IN MM.</text>
<text x="327.5" y="254">TOLERANCES ARE:</text>
<text x="333.3" y="260.4">.X ± 0.1</text>
<text x="333.3" y="262.5">.XX ± 0.05</text>
<text x="333.8" y="258.3">X ± 1.0</text>
<text x="345.5" y="258.3">± 1</text>
<text x="322.8" y="268.2">DO NOT SCALE DRAWING</text>
</g>
<g font-size="2">
<text x="326.1" y="240.7">INTERPRET GEOMETRIC</text>
<text x="327.5" y="243.3">TOLERANCING PER:</text>
<text x="328.8" y="245.8">ASME Y14.5-2009</text>
</g>
<g font-size="1.8">
<text x="323.5" y="232.2">CAD GENERATED DRAWING,</text>
<text x="323.1" y="234">DO NOT MANUALLY UPDATE</text>
<text x="333.5" y="256">DECIMALS</text>
<text x="345.2" y="256">ANGLES</text>
<text x="407.1" y="260.6">REV.</text>
<text x="355.2" y="264.3">SIZE</text>
</g>
</svg>
